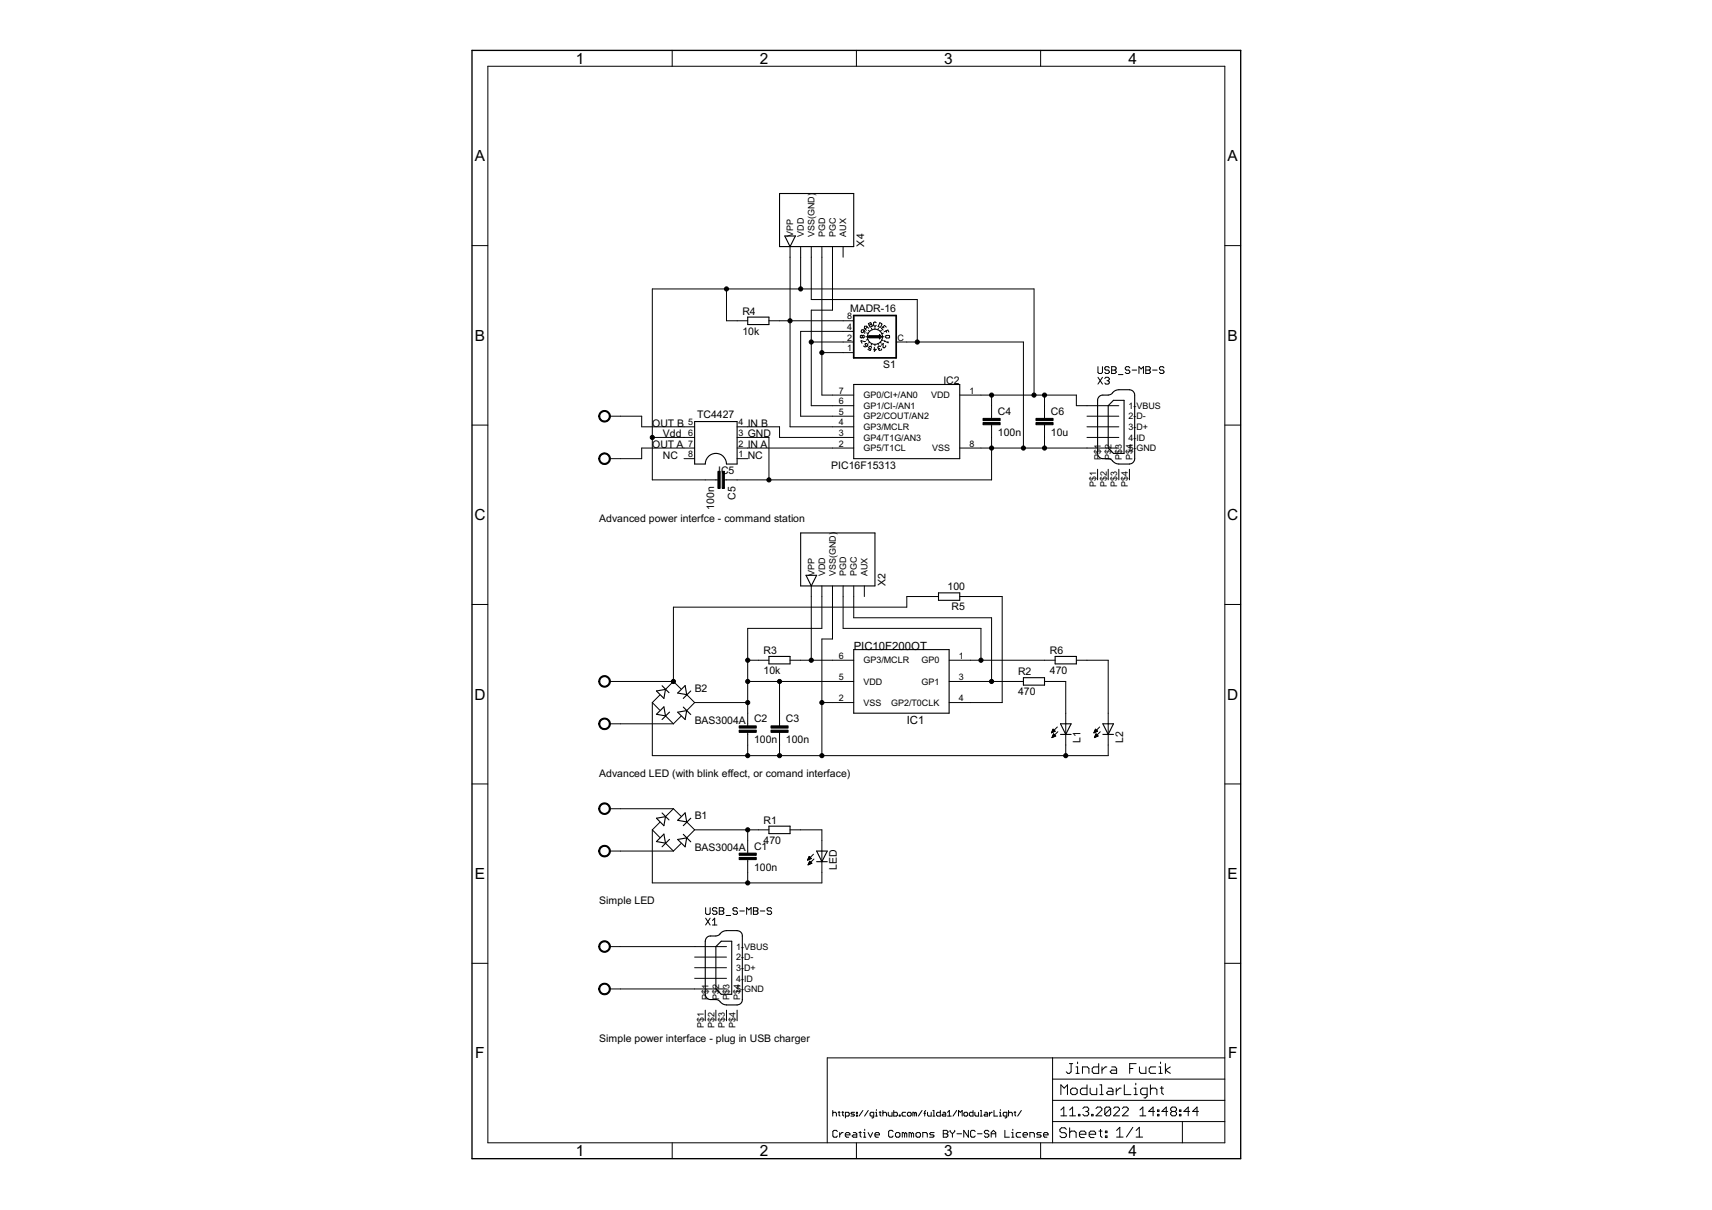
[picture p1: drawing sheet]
<svg xmlns="http://www.w3.org/2000/svg" width="297mm" height="210mm" viewBox="0 0 297 210" stroke-linecap="round" stroke-linejoin="round" font-family="sans-serif">
<g fill="none" stroke="#000" stroke-width=".17">
<path d="M84.6 11.5h127.9v186.7h-127.9zM116.6 8.7v2.8M148.6 8.7v2.8M180.6 8.7v2.8M81.9 42.6h2.7M126 50.1v5.5h3.7M133.4 55.6h14.7M137.1 42.8v31.2h11M138.9 42.8v7.3M140.8 42.8v9.2h18.4v7.3M140.8 59.3h7.3M142.6 42.8v25.7h5.5"/>
<path d="M144.4 42.8v11h-3.6v16.6h7.3M146.3 42.8v1.8M148.1 57.5h-9.2v14.7h9.2M149.5 57.2l.4 .1-.1 .3-.2 .1-.2-.3zM149.6 58.3l-.1-.1-.2 .1 .1 .3 .2-.1M149.6 58.3l.1-.1 .2 .1-.1 .3-.2-.1M149.6 58.3v.2M149.9 57.3l.2 .2-.1 .3M150.2 59.2l-.8-.1 .2 .4M150.2 59.6l.4 .2-.2 .3-.3-.3zM150.2 58.4h.3M150.4 57.7l.2 .1"/>
<path d="M150.5 56.7l-.2-.1h-.3v.3l.3 .4M150.5 56.7l-.4 .4M150.5 56.7l.2 .2M150.6 58.9l-.3 .1M150.7 57.3l.2 .2M150.9 59.3l-.2 .2M151.1 56.3h.2v.3l-.3 .1-.2-.3M151.1 56.3l-.1-.3-.3 .1 .1 .3M151.1 56.3l-.3 .1M151.2 56.9l.1 .3M151.3 59.6l-.1 .3M151.8 56.8v.3"/>
<path d="M151.8 59.7v.3M152 56l-.1-.1-.3 .1v.4l.1 .2h.2l.1-.2M152.3 59.6l.1 .3M152.4 57l-.1 .2M152.7 56l.3 .3-.2 .4-.1 .1-.3-.2zM152.7 59.4l.2 .1M152.9 57.3l-.2 .2M152.9 59.9l.3-.3 .1 .7 .4-.2v-.2M153 59l.2 .1M153.1 58.4h.3M153.2 56.7l.2 .2M153.3 57.8l-.3 .1"/>
<path d="M153.4 57.6l.7-.3 .1 .3M153.5 59.2l.6 .3v-.3M153.5 59.1l-.1 .2M153.7 58.3l.5-.1 .1 .3-.5 .1zM153.7 57.4l.1 .3M153.8 56.7l-.3-.2-.5 .5 .2 .3M155.5 59.3h22.1v18.4M212.5 42.6h2.8M81.9 73.7h2.7M105.8 72.2h5.5v1.8h9.2M113.2 75.9h7.3M118.7 79.6h1.8"/>
<path d="M120.5 77.7h-9.2v1.9h-5.5M127.9 74h7.4v1.9h12.8M127.9 75.9h5.5v7.3M127.9 77.7h20.2M127.9 79.6h1.8M142.6 61.2h5.5M149.8 60l.3 .2 .3-.1M151.2 60.3l-.2-.2-.3 .2 .1 .2h.3l-.1 .3-.4-.2M151.7 60.3v.6l.3-.3h-.4M152.5 60.5l.1 .3 .4-.1v-.2M152.6 60.5h-.1M152.8 60.1l-.1-.1-.3 .2-.1 .1 .2 .2"/>
<path d="M166.5 68.5h20.3v1.9h7.3M166.5 77.7h27.6M172 68.5v4.1M172 73.7v9.5h-46.3M179.4 68.5v-18.4h-66.2v33.1h11.4M181.2 68.5v4.1M181.2 73.7v4M188.6 72.2h5.5M188.6 74h5.5M188.6 75.9h5.5M190.5 63.6v1l.2 .2h.4l.2-.2v-1M190.5 65.4l.8 1.2"/>
<path d="M191.3 65.4l-.8 1.2M191.7 65.7l.2-.3h.4l.2 .3v.1l-.2 .2M192.1 66h.2M192.3 66l.2 .3v.1l-.2 .2h-.4l-.2-.2M192.5 63.8l-.2-.2h-.4l-.2 .4 .2 .2h.4l.2 .2v.2l-.2 .2h-.4l-.2-.2M192.9 63.6h.5l.3 .2v.2l-.3 .2 .3 .2v.2l-.3 .2h-.5zM192.9 64.2h.5M194.1 65h.7M196 63.8l-.2-.2h-.4l-.2 .4 .2 .2h.4l.2 .4-.2 .2h-.4l-.2-.2M196.4 64.2h.8M197.6 64.8v-1.2l.4 .4 .4-.4v1.2M198.8 63.6h.6l.2 .2-.2 .4 .2 .4-.2 .2h-.6z"/>
<path d="M198.8 64.2h.6M200 64.2h.8M202 63.8l-.2-.2h-.4l-.2 .4 .2 .2h.4l.2 .4-.2 .2h-.4l-.2-.2M212.5 73.7h2.8M190.4 81.4v1.8M192.3 81.4v1.8M194.1 81.4v1.8M196 81.4v1.8M81.9 104.9h2.7M105.8 118.2h11M116.8 118.2l-1.3 1.4M116.8 118.2l1.4 1.3"/>
<path d="M129.7 118.2h18.4M129.7 114.5h3.7M135.3 118.2v7.7M137.1 114.5h11M140.8 101.6v12.9M142.6 101.6v7.4h-12.9v16.9M144.4 101.6v9.2h-1.8v20.3M146.3 101.6v7.4h23.9v5.5M148.1 101.6v5.6h23.9v11M150 101.6v1.9M162.8 103.5h-5.5v1.8h-40.5v12.9M164.7 118.2h12.9"/>
<path d="M164.7 114.5h18.4M166.5 103.5h7.4v18.4h-9.2M181.2 118.2h3.7v12.9M186.8 114.5h5.5v16.6h-79.1v-9.2M212.5 104.9h2.8M81.9 136h2.7M105.8 125.6h11M113.2 121.9l1.3 1.3M114.5 120.6l-1.3 1.3M115.5 124.2l1.3 1.4M118.2 124.2l-1.4 1.4M119.1 120.5l1.4 1.4"/>
<path d="M120.5 121.9l-1.4 1.4M120.5 121.9h9.2M129.7 127v4.1M135.3 127v4.1M142.6 121.9h5.5M182.5 127.1h.1M182.5 127h.2M182.5 126.9h.4M182.5 128h.1M182.6 126.9h.5M182.6 127.9h.1M182.6 126.8h.4"/>
<path d="M182.6 127.8h.3M182.6 126.7h.3M182.6 127.7h.5M182.6 126.6h.2M182.7 127.6h.4M182.7 126.5h.1M182.7 127.6h.3M182.7 127.5h.3M182.8 127.4h.1M182.8 127.3l-.3 .7M182.8 127.3l.4 .4-.7 .3M182.8 127.3h.1"/>
<path d="M183.1 126.9l-.4-.4-.3 .6M183.1 126.9l-.7 .2M183.5 126.1l-1.1 1M183.5 126.9l-1 1.1M189.8 127.1h.1M189.8 127h.3M189.9 126.9h.4M189.9 128h.1M189.9 126.9h.5M189.9 127.9h.2M189.9 126.8h.5M189.9 127.8h.4"/>
<path d="M190 126.7h.3M190 127.7h.5M190 126.6h.2M190 127.6h.5M190.1 126.5h.1M190.1 127.6h.3M190.1 127.5h.2M190.1 127.4h.1M190.2 127.3h.1M190.2 127.3l-.3 .7M190.2 127.3l.3 .4-.6 .3M190.4 126.9l-.3-.4-.3 .6"/>
<path d="M190.4 126.9l-.6 .2M190.8 126.1l-1 1M190.9 126.9l-1 1.1M212.5 136h2.8M105.8 140.3h11M105.8 147.6h11M113.2 144l1.3 1.3M113.2 144v9.2h29.4v-9.2h-5.5M114.5 142.7l-1.3 1.3M115.5 146.3l1.3 1.3M116.8 140.3l-1.3 1.4M116.8 140.3l1.4 1.3"/>
<path d="M118.2 146.3l-1.4 1.3M119.1 142.6l1.4 1.4M120.5 144l-1.4 1.4M120.5 144h12.9M122.4 157.5v.9l.2 .2h.4l.2-.2v-.9M122.4 159.3l.8 1.2M123.2 159.3l-.8 1.2M123.6 159.7l.4-.4v1.2M124.4 157.6l-.2-.1h-.4l-.2 .3 .2 .2h.4l.2 .4-.2 .2h-.4l-.2-.2M124.8 157.5h.6l.2 .1-.2 .4 .2 .4-.2 .2h-.6zM124.8 158h.6M126 158.8h.8"/>
<path d="M128 157.6l-.2-.1h-.4l-.2 .3 .2 .2h.4l.2 .4-.2 .2h-.4l-.2-.2M128.4 158h.7M129.5 158.6v-1.1l.4 .3 .4-.3v1.1M129.7 144v4M129.7 149.1v4.1M130.7 157.5h.6l.2 .1-.2 .4 .2 .4-.2 .2h-.6zM130.7 158h.6M131.9 158h.8M133.9 157.6l-.2-.1h-.4l-.2 .3 .2 .2h.4l.2 .4-.2 .2h-.4l-.2-.2M140.1 149.2h.1M140.2 149.1h.2M140.2 149h.4"/>
<path d="M140.2 148.9h.5M140.3 150h.1M140.3 148.9h.4M140.3 149.9h.3M140.3 148.8h.3M140.3 149.8h.4M140.3 148.7h.2M140.3 149.7h.5M140.4 148.6h.1M140.4 149.6h.3M140.4 148.6l.4 .3-.7 .3zM140.4 149.5h.2"/>
<path d="M140.5 149.4l.4 .4-.7 .2zM140.5 149.4h.1M141.1 148.2l-1 1M141.2 149l-1 1M81.9 167.1h2.7M105.8 164.2h20.2M105.8 171.6h20.2M120.5 166h5.5M120.5 167.9h5.5M120.5 169.7h5.5M122.4 175.2v1.9M123.6 160.5h.8"/>
<path d="M124.2 175.2v1.9M126 175.2v1.9M127.9 175.2v1.9M212.5 167.1h2.8M116.6 198.2v2.8M144.5 192.6v1M144.5 193.1l.1-.1h.3l.2 .1v.5M145.3 196.3l-.2-.2h-.4l-.2 .2v.8l.2 .2h.4l.2-.2M145.4 193h.4M145.6 192.8v.6l.2 .2M145.7 196.5v.8M146.1 193h.3"/>
<path d="M146.2 192.8v.6l.2 .2M146.3 196.5h-.2l-.4 .4M146.7 196.9h.8v-.2l-.2-.2h-.4l-.2 .2v.4l.2 .2h.4M146.7 193.6h.5l.1-.2v-.3l-.1-.1h-.5v.9M148.1 196.5h.3l.3 .2v.6h-.6l-.3-.2 .3-.2h.6M148.3 193h-.5l-.2 .1 .2 .2h.3l.2 .1-.2 .2h-.5M148.6 193h.2v.1h-.2zM148.6 193.4h.2v.2h-.2zM148.6 198.2v2.8M149 196.5h.4M149.2 196.3v.8l.2 .2M149.7 192.6l-.6 1"/>
<path d="M149.8 197.3h.4M149.8 196.5h.2v.8M150 195.9v.2M150.6 196.5l.4 .8 .4-.8M150.6 192.6l-.6 1M151.6 193.6h-.5l-.1-.2v-.3l.1-.1h.5v.8l-.3 .1M151.8 196.9h.8l-.2-.4h-.4l-.2 .2v.4l.2 .2h.4M151.9 193h.2v.6M151.9 193.6h.3M152.1 192.5v.1M152.5 193h.4M152.7 192.8v.6l.2 .2"/>
<path d="M153.2 193.1l.1-.1h.3l.2 .1v.5M153.2 192.6v1M154.1 193v.4l.2 .2h.5v-.6M155 196.3l-.2-.2h-.4l-.2 .2v.8l.2 .2h.4l.2-.2M155.1 192.6v1h.5l.1-.2v-.3l-.1-.1h-.5M155.4 196.7l.2-.2h.4l.1 .2v.4l-.1 .2h-.4l-.2-.2zM156 193.4h.2v.2h-.2zM157 196.7l-.2-.2h-.3v.8M157 196.7v.6M157 196.7l.1-.2 .2 .2v.6M157.1 193h-.4l-.2 .1v.3l.2 .2h.4M157.4 193.1l.2-.1h.3l.2 .1v.3l-.2 .2h-.3l-.2-.2z"/>
<path d="M158.1 196.7l-.2-.2h-.2v.8M158.1 196.7v.6M158.1 196.7l.2-.2 .2 .2v.6M158.7 193.1l-.3-.1v.6M158.7 193.1v.5M158.7 193.1l.2-.1 .1 .1v.5M158.9 196.7l.2-.2h.4l.2 .2v.4l-.2 .2h-.4l-.2-.2zM160 192.6l-.7 1M160.1 197.3v-.8h.6l.2 .2v.6M160.3 193.1h.3M160.6 192.6l-.2 .2v.8M160.9 193v.4l.2 .2h.5v-.6"/>
<path d="M161.9 193.6h.3M161.9 192.6h.1v1M162.1 196.5h-.6l-.2 .2 .2 .2h.4l.2 .2-.2 .2h-.6M163.2 192.6v1h-.5l-.2-.2v-.3l.2-.1h.5M163.6 193h.3l.2 .1v.5h-.5l-.2-.2 .2-.1h.5M163.7 196.1h.6l.2 .2v.2l-.2 .2 .2 .2v.2l-.2 .2h-.6zM163.7 196.7h.6M164.4 193.6h.6M164.4 193l.3-.4v1M164.8 196.1v.2l.4 .4M165.2 196.7v.6M165.7 196.1v.2l-.5 .4"/>
<path d="M166 192.6l-.6 1M166 196.7h.8M166.3 193.6v-1l.3 .4 .3-.4v1M167.2 193.1l.2-.1h.3l.2 .1v.3l-.2 .2h-.3l-.2-.2zM168 196.1v1.2l-.8-1.2v1.2M168.8 192.6v1h-.4l-.2-.2v-.3l.2-.1h.4M169.1 193v.4l.2 .2h.5v-.6M169.2 196.3l-.2-.2h-.4l-.2 .2v.8l.2 .2h.4l.2-.2M169.6 196.7h.8M170.1 193.6h.3M170.1 192.6h.1v1M170.9 193h.3l.2 .1v.5h-.5l-.2-.2 .2-.1h.5"/>
<path d="M171.6 196.3l-.2-.2h-.4l-.2 .4 .2 .2h.4l.2 .2v.2l-.2 .2h-.4l-.2-.2M171.7 193v.6M172 196.7h.8M172 197.3v-.8l.4-.4 .4 .4v.8M172.1 193l-.4 .3M172.5 192.6v1h.6M173.4 193h.2v.6M173.4 193.6h.3M173.6 192.5v.1M174.3 196.1v1.2h.8M174.7 193.6h-.5l-.1-.2v-.3l.1-.1h.5v.8l-.3 .1M175 193.1l.2-.1h.3l.1 .1v.5"/>
<path d="M175 192.6v1M175.5 197.3h.4M175.5 196.5h.2v.8M175.7 195.9v.2M175.9 193h.4M176.1 192.8v.6l.2 .2M177.1 196.5h-.6l-.2 .2v.4l.2 .2h.6M177.2 192.6l-.6 1M177.5 196.9h.8l-.2-.4h-.4l-.2 .2v.4l.2 .2h.4M178.7 197.3v-.8h.6l.2 .2v.6M180.6 198.2v2.8M180.7 196.5h-.6l-.2 .2 .2 .2h.4l.2 .2-.2 .2h-.6"/>
<path d="M181.1 196.9h.7l-.1-.4h-.4l-.2 .2v.4l.2 .2h.4M182.6 194.6h29.9M182.6 183.5v14.7M182.6 190.9h29.9M182.6 187.2h29.9M184.1 189.9v-1.7l.5 .6 .6-.6v1.7M184.1 192.6l.5-.6v1.6M184.1 193.6h1M185 195.9l-.3-.3h-.5l-.3 .3v.3l.3 .3h.5l.3 .3v.3l-.3 .2h-.5l-.3-.2M185.5 184.5h.6M185.6 193.6h1M185.6 192.6l.5-.6v1.6"/>
<path d="M185.6 196.5l.3-.3h.5l.3 .3v.8M185.6 195.6v1.7M185.8 189l.3-.2h.5l.3 .2v.6l-.3 .3h-.5l-.3-.3zM185.8 184.5v1.4l-.3 .3h-.2l-.3-.3M186.7 186.2h.5M186.7 185.1h.3v1.1M187 184.2v.3M187.1 193.3h.3v.3h-.3zM187.3 196.8h1.1v-.3l-.3-.3h-.5l-.3 .3v.6l.3 .2h.5M187.8 186.2v-1.1h.9l.2 .3v.8M187.9 192.3l.2-.3h.5l.3 .3v.3l-.3 .2M188.4 192.8h.2"/>
<path d="M188.6 188.2v1.7h-.9l-.2-.3v-.6l.2-.2h.9M188.6 192.8l.3 .3v.2l-.3 .3h-.5l-.2-.3M189 196.8h1.1v-.3l-.3-.3h-.5l-.3 .3v.6l.3 .2h.5M189.1 188.8v.8l.3 .3h.9v-1.1M189.4 193.3h.3v.3h-.3zM190.2 192.3l.2-.3h.5l.3 .3v.3l-1 1h1M190.6 184.5v1.7h-.8l-.3-.3v-.5l.3-.3h.8M190.7 196.2h.5M190.8 189.9h.6M190.8 188.2h.3v1.7M190.9 195.9v1.2l.3 .2M191.2 185.1v1.1"/>
<path d="M191.8 196.2h.3v.3h-.3zM191.8 197.1h.3v.2h-.3zM192 185.1h-.2l-.6 .5M192.3 188.8h.5l.3 .2v.9h-.8l-.3-.3 .3-.3h.8M192.7 192.3l-.3-.3h-.5l-.2 .3v1M192.7 192.3v1l-.3 .3h-.5l-.2-.3M192.7 192.3l-1 1M192.9 185.1h.6l.2 .3v.8h-.8l-.3-.3 .3-.3h.8M193.2 192.3l.3-.3h.5l.2 .3v.3l-1 1h1M193.7 188.8v1.1M193.7 196.1l.6-.5v1.7M193.7 197.3h1.2"/>
<path d="M194.5 188.8h-.3l-.5 .5M194.7 192.3l.3-.3h.5l.2 .3v.3l-1 1h1M195.1 188.2v1.7h1.1M196 185.4h.6M196.6 195.6l-1.2 1.7M196.8 189.9h.5M196.8 188.8h.3v1.1M197.1 187.9v.3M197.1 184.5h-1.1v1.7M197.1 197.3h1.1M197.1 196.1l.6-.5v1.7M197.7 185.1v.8l.3 .3h.8v-1.1"/>
<path d="M197.8 193.6h1M197.8 192.6l.5-.6v1.6M199 189.9h-.8l-.3-.3v-.6l.3-.2h.8v1.4l-.2 .3h-.3M199.6 189l.3-.2h.5l.3 .2v.9M199.6 188.2v1.7M200.3 192.8h-1l.8-.8v1.6M200.5 185.1h-.8l-.3 .3v.5l.3 .3h.8M200.8 193.3h.3v.3h-.3zM200.8 192.6h.3v.2h-.3zM201.1 186.2h.6M201.1 185.1h.3v1.1M201.3 188.8h.6"/>
<path d="M201.4 184.2v.3M201.6 188.5v1.1l.3 .3M202.2 184.5v1.7M202.6 192.8h-1l.8-.8v1.6M203.1 185.1l-.9 .5 .9 .6M203.4 192.8l-.3 .3v.2l.3 .3h.5l.2-.3v-.2l-.2-.3M203.4 192.8l-.3-.2v-.3l.3-.3h.5l.2 .3v.3l-.2 .2M203.4 192.8h.5M204.6 193.3h.3v.3h-.3zM204.6 192.6h.3v.2h-.3zM205.1 194.6v3.6M206.4 192.8h-1l.8-.8v1.6"/>
<path d="M207.9 192.8h-1l.8-.8v1.6M212.5 183.5h-69v14.7"/>
<circle cx="151.8" cy="58.4" r="1.31"/>
</g>
<g fill="none" stroke="#000" stroke-width=".19">
<path d="M135.3 33.6h12.8v9.2h-12.8zM129.7 55h3.7v1.3h-3.7zM136.2 40.9h1.8l-.9 1.9zM152.6 58l.4 .4-.4 .4zM152.7 58.2v.4M152.8 58.4h.1M120.5 73.1h7.4v7.4h-1.9a1.84 1.84 0 0 0-1.8-1.9 1.84 1.84 0 0 0-1.8 1.9h-1.9zM148.1 66.7h18.4v12.9h-18.4zM190.7 68.8a1.64 1.64 0 0 1 1.6-.3l.4-.1 .3-.2a1.4 1.4 0 0 1 1.1-.6h2.1l.5 .5 .2 .4-.1 11.3-.2 .4-.4 .3h-2.1a2.35 2.35 0 0 1-1.4-.8l-1.6-.2-.4-.2-.2-.4-.1-9.5zM193.2 69.4h1.8v9.3h-1.8l-.9-1v-7.3zM138.9 92.5h12.9v9.1h-12.9zM139.8 99.8h1.9l-.9 1.8z"/>
<path d="M113.9 119.9l1.6-.3-.3 1.6zM114.9 119l1.2 1.2M118.9 118.9l.2 1.6-1.5-.3zM119.8 119.9l-1.2 1.3M133.4 113.9h3.7v1.3h-3.7zM148.1 112.7h16.6v11h-16.6zM162.8 102.8h3.7v1.3h-3.7zM177.6 117.6h3.6v1.3h-3.6zM183.1 113.9h3.7v1.3h-3.7zM115.2 122.6l.3 1.6-1.6-.3zM116.2 123.5l-1.3 1.3M117.6 123.5l1.5-.2-.2 1.5z"/>
<path d="M118.6 122.7l1.2 1.3M184 125.6h1.8l-.9 1.8zM184 127.4h1.8M191.3 127.4h1.9M191.3 125.6h1.9l-.9 1.8zM113.9 141.9l1.6-.2-.3 1.5zM114.9 141l1.2 1.2M115.2 144.7l.3 1.6-1.6-.3zM116.2 145.6l-1.3 1.3M117.6 145.6l1.5-.2-.2 1.5zM118.6 144.7l1.2 1.3M118.9 141l.2 1.6-1.5-.3z"/>
<path d="M119.8 141.9l-1.2 1.3M133.4 143.3h3.7v1.3h-3.7zM141.7 147.6h1.8l-.9 1.9zM141.7 149.5h1.8M122.6 162.6a1.64 1.64 0 0 1 1.6-.2l.4-.1 .3-.3a1.4 1.4 0 0 1 1.1-.6h1.9l.5 .2a.86 .86 0 0 1 .4 .8v11a.9 .9 0 0 1-.9 .9h-1.9a2.35 2.35 0 0 1-1.4-.8l-1.6-.1-.5-.5-.1-.4v-9.2zM125.1 163.3h1.9v9.2h-1.9l-.9-.9v-7.4z"/>
</g>
<g fill="#000" stroke="#000" stroke-width=".17">
<path d="M104.3 71.4a1.01 1.01 0 0 1 1.5 .4 1.01 1.01 0 0 1-.7 1.4 1.01 1.01 0 0 1-1.2-1h.2a.83 .83 0 0 1 1.1-.8 .83 .83 0 0 1 .2 1.4 .83 .83 0 0 1-1.3-.3v-.3h-.2v-.3z" fill-rule="evenodd"/>
<path d="M104.3 78.8a1.01 1.01 0 0 1 1.5 .3 1.01 1.01 0 0 1-.7 1.5 1.01 1.01 0 0 1-1.2-1h.2a.83 .83 0 0 1 1.1-.8 .83 .83 0 0 1 .2 1.4 .83 .83 0 0 1-1.3-.4v-.2h-.2v-.3z" fill-rule="evenodd"/>
<path d="M104.3 117.4a1.01 1.01 0 0 1 1.5 .4 1.01 1.01 0 0 1-.7 1.4 1.01 1.01 0 0 1-1.2-1h.2a.83 .83 0 0 1 1.1-.8 .83 .83 0 0 1 .2 1.4 .83 .83 0 0 1-1.3-.4v-.2h-.2v-.3z" fill-rule="evenodd"/>
<path d="M104.1 125a1.01 1.01 0 0 1 1.6-.1 1.01 1.01 0 0 1-.5 1.6 1.01 1.01 0 0 1-1.3-.9h.2a.83 .83 0 0 1 1.1-.8 .83 .83 0 0 1 .2 1.4 .83 .83 0 0 1-1.3-.4v-.2h-.2z" fill-rule="evenodd"/>
<path d="M104.3 139.5a1.01 1.01 0 0 1 1.5 .3 1.01 1.01 0 0 1-.7 1.5 1.01 1.01 0 0 1-1.2-1h.2a.83 .83 0 0 1 1.1-.8 .83 .83 0 0 1 .2 1.4 .83 .83 0 0 1-1.3-.4v-.2h-.2v-.3z" fill-rule="evenodd"/>
<path d="M104.1 147.1a1.01 1.01 0 0 1 1.6-.1 1.01 1.01 0 0 1-.5 1.6 1.01 1.01 0 0 1-1.3-1h.2a.83 .83 0 0 1 1.1-.7 .83 .83 0 0 1 .2 1.3 .83 .83 0 0 1-1.3-.3v-.3h-.2z" fill-rule="evenodd"/>
<path d="M104.3 163.4a1.01 1.01 0 0 1 1.5 .4 1.01 1.01 0 0 1-.7 1.4 1.01 1.01 0 0 1-1.2-1h.2a.83 .83 0 0 1 1.1-.8 .83 .83 0 0 1 .2 1.4 .83 .83 0 0 1-1.3-.4v-.2h-.2v-.3z" fill-rule="evenodd"/>
<path d="M104.1 171a1.01 1.01 0 0 1 1.6-.1 1.01 1.01 0 0 1-.5 1.6 1.01 1.01 0 0 1-1.3-.9h.2a.83 .83 0 0 1 1.1-.8 .83 .83 0 0 1 .2 1.4 .83 .83 0 0 1-1.3-.4v-.2h-.2z" fill-rule="evenodd"/>
<circle cx="126" cy="50.1" r=".36"/>
<circle cx="137.1" cy="55.6" r=".36"/>
<circle cx="138.9" cy="50.1" r=".36"/>
<circle cx="140.8" cy="59.3" r=".36"/>
<circle cx="159.2" cy="59.3" r=".36"/>
<circle cx="113.2" cy="75.9" r=".36"/>
<circle cx="142.6" cy="61.2" r=".36"/>
<circle cx="172" cy="77.7" r=".36"/>
<circle cx="172" cy="68.5" r=".36"/>
<circle cx="177.6" cy="77.7" r=".36"/>
<circle cx="179.4" cy="68.5" r=".36"/>
<circle cx="181.2" cy="77.7" r=".36"/>
<circle cx="181.2" cy="68.5" r=".36"/>
<circle cx="133.4" cy="83.2" r=".36"/>
<circle cx="116.8" cy="118.2" r=".36"/>
<circle cx="129.7" cy="118.2" r=".36"/>
<circle cx="129.7" cy="114.5" r=".36"/>
<circle cx="135.3" cy="118.2" r=".36"/>
<circle cx="140.8" cy="114.5" r=".36"/>
<circle cx="170.2" cy="114.5" r=".36"/>
<circle cx="172" cy="118.2" r=".36"/>
<circle cx="129.7" cy="131.1" r=".36"/>
<circle cx="129.7" cy="121.9" r=".36"/>
<circle cx="135.3" cy="131.1" r=".36"/>
<circle cx="142.6" cy="121.9" r=".36"/>
<circle cx="142.6" cy="131.1" r=".36"/>
<circle cx="184.9" cy="131.1" r=".36"/>
<circle cx="129.7" cy="153.2" r=".36"/>
<circle cx="129.7" cy="144" r=".36"/>
</g>
<g fill="#000" stroke="#000" stroke-width=".17">
<path d="M150.7 58.2h1.8v.4h-1.8zM170.6 73.3h2.9v.4h-2.9zM170.6 72.6h2.9v.4h-2.9zM179.7 73.3h3v.4h-3zM179.7 72.6h3v.4h-3zM124.6 81.8h.3v2.9h-.3zM125.3 81.8h.4v2.9h-.4zM128.2 126.7h3v.3h-3zM128.2 125.9h3v.4h-3zM133.8 126.7h2.9v.3h-2.9zM133.8 125.9h2.9v.4h-2.9zM128.2 148.7h3v.4h-3z"/>
<path d="M128.2 148h3v.4h-3z"/>
</g>
<path d="M148.1 54.7h7.4v7.4h-7.4z" fill="none" stroke="#000" stroke-width=".3"/>
<path d="M81.9 8.7h133.4v192.3h-133.4z" fill="none" stroke="#000" stroke-width=".23"/>
<g font-size="3">
<text x="99.9" y="11">1</text>
<text x="131.9" y="11">2</text>
<text x="163.8" y="11">3</text>
<text x="195.8" y="11">4</text>
<text x="82.4" y="28">A</text>
<text x="213" y="28">A</text>
<text x="82.4" y="59.1">B</text>
<text x="213" y="59.1">B</text>
<text x="82.3" y="90.2">C</text>
<text x="212.9" y="90.2">C</text>
<text x="82.3" y="121.4">D</text>
<text x="212.9" y="121.4">D</text>
<text x="82.4" y="152.5">E</text>
<text x="213" y="152.5">E</text>
<text x="82.5" y="183.6">F</text>
<text x="213.1" y="183.6">F</text>
<text x="99.9" y="200.6">1</text>
<text x="131.9" y="200.6">2</text>
<text x="163.8" y="200.6">3</text>
<text x="195.8" y="200.6">4</text>
</g>
<g font-size="2.2">
<text x="148.1" y="112.7">PIC10F200OT</text>
<text x="157.3" y="125.6">IC1</text>
</g>
<g font-size="2">
<text x="150" y="42.8" transform="rotate(-90 150 42.8)">X4</text>
<text x="128.8" y="58">10k</text>
<text x="128.8" y="54.6">R4</text>
<text x="147.5" y="54.2">MADR-16</text>
<text x="153.3" y="63.8">S1</text>
<text x="163.7" y="66.7">IC2</text>
<text x="173.1" y="71.9">C4</text>
<text x="182.3" y="71.9">C6</text>
<text x="113.2" y="74">OUT B</text>
<text x="113.2" y="77.7">OUT A</text>
<text x="115" y="75.9">Vdd</text>
<text x="120.9" y="72.6">TC4427</text>
<text x="129.7" y="77.7">IN A</text>
<text x="129.7" y="75.9">GND</text>
<text x="129.7" y="74">IN B</text>
<text x="173.1" y="75.6">100n</text>
<text x="182.3" y="75.6">10u</text>
<text x="115" y="79.6">NC</text>
<text x="124.6" y="82.2">I</text>
<text x="125.1" y="82.2">C5</text>
<text x="129.7" y="79.6">NC</text>
<text x="144.2" y="81.4">PIC16F15313</text>
<text x="123.9" y="88.4" transform="rotate(-90 123.9 88.4)">100n</text>
<text x="127.6" y="86.7" transform="rotate(-90 127.6 86.7)">C5</text>
<text x="104" y="90.6">Advanced power interfce - command station</text>
<text x="153.6" y="101.6" transform="rotate(-90 153.6 101.6)">X2</text>
<text x="164.4" y="102.4">100</text>
<text x="165.1" y="105.9">R5</text>
<text x="132.5" y="113.4">R3</text>
<text x="182.2" y="113.4">R6</text>
<text x="132.5" y="116.9">10k</text>
<text x="176.6" y="117.1">R2</text>
<text x="182.2" y="116.9">470</text>
<text x="120.5" y="125.6">BAS3004A C2</text>
<text x="120.5" y="120">B2</text>
<text x="136.3" y="125.3">C3</text>
<text x="176.6" y="120.6">470</text>
<text x="130.8" y="129">100n</text>
<text x="136.3" y="129">100n</text>
<text x="187.5" y="128.9" transform="rotate(-90 187.5 128.9)">L1</text>
<text x="194.9" y="128.9" transform="rotate(-90 194.9 128.9)">L2</text>
<text x="104" y="134.8">Advanced LED (with blink effect, or comand interface)</text>
<text x="120.5" y="142.1">B1</text>
<text x="132.5" y="142.9">R1</text>
<text x="120.5" y="147.6">BAS3004A C1</text>
<text x="132.5" y="146.4">470</text>
<text x="130.8" y="151">100n</text>
<text x="145.2" y="151" transform="rotate(-90 145.2 151)">LED</text>
<text x="104" y="156.8">Simple LED</text>
<text x="104" y="180.8">Simple power interface - plug in USB charger</text>
</g>
<g font-size="1.7">
<text x="137.6" y="41.1" transform="rotate(-90 137.6 41.1)">VPP</text>
<text x="139.5" y="41.1" transform="rotate(-90 139.5 41.1)">VDD</text>
<text x="141.3" y="41.1" transform="rotate(-90 141.3 41.1)">VSS(GND)</text>
<text x="143.2" y="41.1" transform="rotate(-90 143.2 41.1)">PGD</text>
<text x="145" y="41.1" transform="rotate(-90 145 41.1)">PGC</text>
<text x="146.8" y="41.1" transform="rotate(-90 146.8 41.1)">AUX</text>
<text x="147" y="55.4">8</text>
<text x="147" y="57.2">4</text>
<text x="147" y="59.1">2</text>
<text x="155.7" y="59.1">C</text>
<text x="147" y="60.9">1</text>
<text x="145.6" y="68.3">7</text>
<text x="145.6" y="70.1">6</text>
<text x="145.6" y="72">5</text>
<text x="149.8" y="69.1">GP0/CI+/AN0</text>
<text x="149.8" y="70.9">GP1/CI-/AN1</text>
<text x="161.5" y="69.1">VDD</text>
<text x="168.2" y="68.3">1</text>
<text x="195.8" y="70.9">1-</text>
<text x="197.2" y="70.9">VBUS</text>
<text x="119.4" y="73.8">5</text>
<text x="119.4" y="75.6">6</text>
<text x="119.4" y="77.5">7</text>
<text x="128.1" y="77.5">2</text>
<text x="128.1" y="75.6">3</text>
<text x="128.1" y="73.8">4</text>
<text x="145.6" y="73.8">4</text>
<text x="145.6" y="75.6">3</text>
<text x="145.6" y="77.5">2</text>
<text x="149.8" y="72.8">GP2/COUT/AN2</text>
<text x="149.8" y="74.6">GP3/MCLR</text>
<text x="149.8" y="76.4">GP4/T1G/AN3</text>
<text x="168.2" y="77.5">8</text>
<text x="195.8" y="72.8">2-</text>
<text x="195.8" y="74.6">3-</text>
<text x="195.8" y="76.4">4-</text>
<text x="197.2" y="72.8">D-</text>
<text x="197.2" y="74.6">D+</text>
<text x="197.2" y="76.4">ID</text>
<text x="119.4" y="79.3">8</text>
<text x="128.1" y="79.3">1</text>
<text x="149.8" y="78.3">GP5/T1CL</text>
<text x="161.7" y="78.3">VSS</text>
<text x="191" y="79.7" transform="rotate(-90 191 79.7)">P$1</text>
<text x="192.8" y="79.7" transform="rotate(-90 192.8 79.7)">P$2</text>
<text x="194.7" y="79.7" transform="rotate(-90 194.7 79.7)">P$3</text>
<text x="195.8" y="78.3">5-</text>
<text x="196.5" y="79.7" transform="rotate(-90 196.5 79.7)">P$4</text>
<text x="197.2" y="78.3">GND</text>
<text x="190.2" y="84.4" transform="rotate(-90 190.2 84.4)">P$1</text>
<text x="192" y="84.4" transform="rotate(-90 192 84.4)">P$2</text>
<text x="193.9" y="84.4" transform="rotate(-90 193.9 84.4)">P$3</text>
<text x="195.7" y="84.4" transform="rotate(-90 195.7 84.4)">P$4</text>
<text x="141.3" y="100" transform="rotate(-90 141.3 100)">VPP</text>
<text x="143.2" y="100" transform="rotate(-90 143.2 100)">VDD</text>
<text x="145" y="100" transform="rotate(-90 145 100)">VSS(GND)</text>
<text x="146.8" y="100" transform="rotate(-90 146.8 100)">PGD</text>
<text x="148.7" y="100" transform="rotate(-90 148.7 100)">PGC</text>
<text x="150.5" y="100" transform="rotate(-90 150.5 100)">AUX</text>
<text x="145.6" y="114.3">6</text>
<text x="145.6" y="117.9">5</text>
<text x="149.8" y="115.1">GP3/MCLR</text>
<text x="149.8" y="118.8">VDD</text>
<text x="159.9" y="115.1">GP0</text>
<text x="159.9" y="118.8">GP1</text>
<text x="166.4" y="114.3">1</text>
<text x="166.4" y="117.9">3</text>
<text x="145.6" y="121.6">2</text>
<text x="149.8" y="122.4">VSS</text>
<text x="154.6" y="122.4">GP2/T0CLK</text>
<text x="166.4" y="121.6">4</text>
<text x="127.7" y="164.8">1-</text>
<text x="127.7" y="166.6">2-</text>
<text x="129.1" y="164.8">VBUS</text>
<text x="129.1" y="166.6">D-</text>
<text x="122.9" y="173.5" transform="rotate(-90 122.9 173.5)">P$1</text>
<text x="124.8" y="173.5" transform="rotate(-90 124.8 173.5)">P$2</text>
<text x="126.6" y="173.5" transform="rotate(-90 126.6 173.5)">P$3</text>
<text x="127.7" y="168.4">3-</text>
<text x="127.7" y="170.3">4-</text>
<text x="127.7" y="172.1">5-</text>
<text x="128.4" y="173.5" transform="rotate(-90 128.4 173.5)">P$4</text>
<text x="129.1" y="168.4">D+</text>
<text x="129.1" y="170.3">ID</text>
<text x="129.1" y="172.1">GND</text>
<text x="122.1" y="178.3" transform="rotate(-90 122.1 178.3)">P$1</text>
<text x="123.9" y="178.3" transform="rotate(-90 123.9 178.3)">P$2</text>
<text x="125.8" y="178.3" transform="rotate(-90 125.8 178.3)">P$3</text>
<text x="127.6" y="178.3" transform="rotate(-90 127.6 178.3)">P$4</text>
</g>
</svg>
